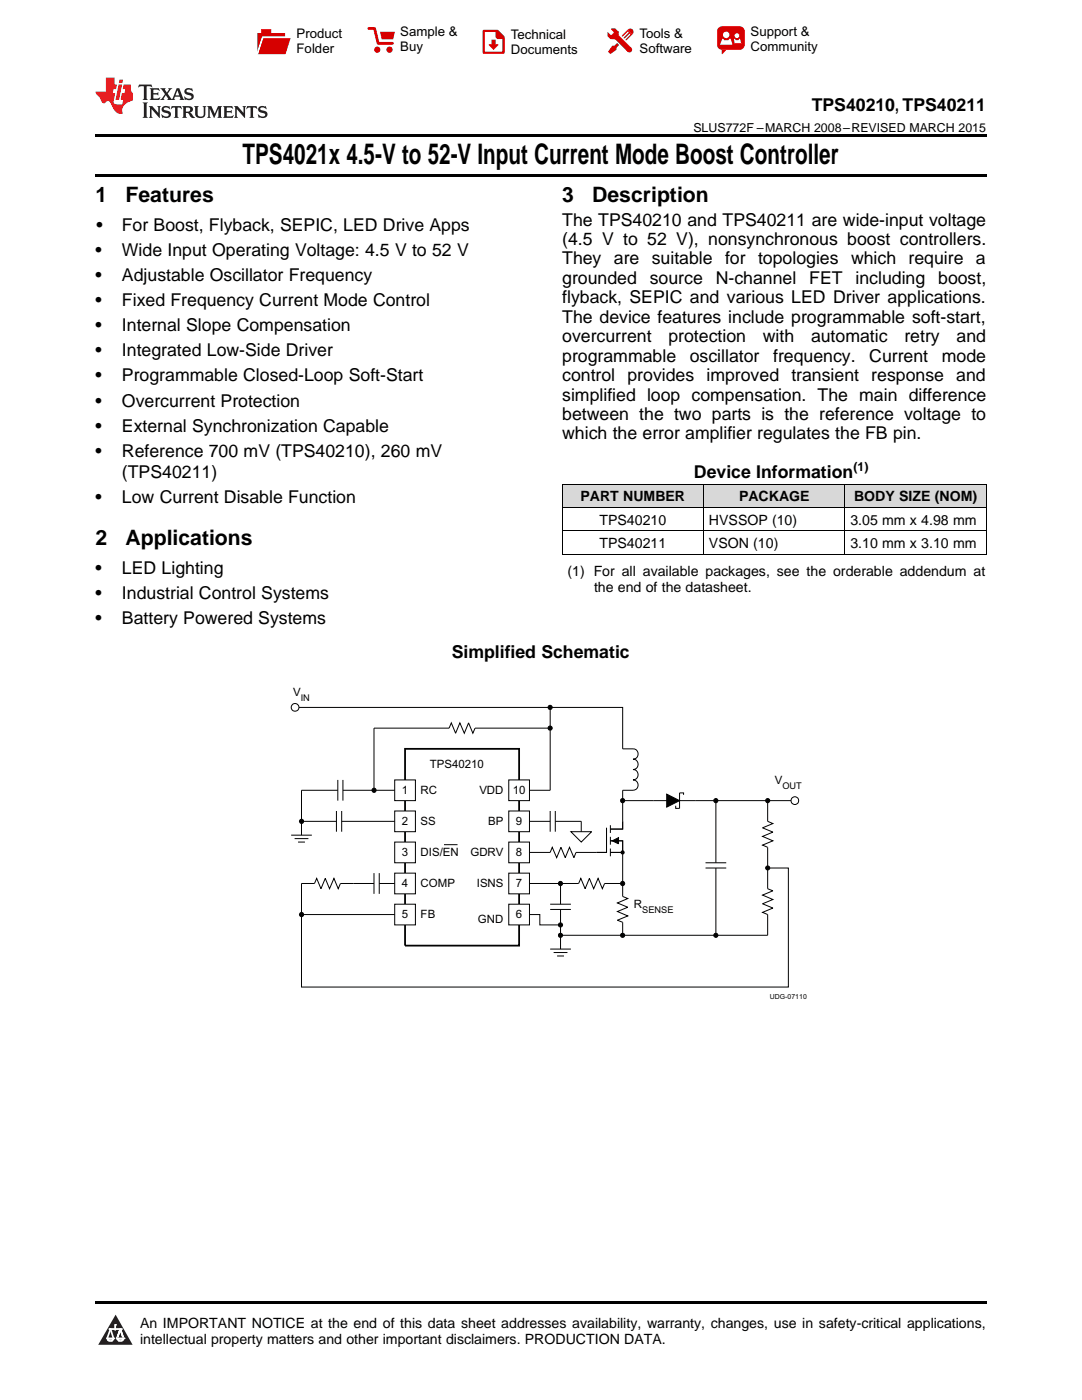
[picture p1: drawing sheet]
<svg xmlns="http://www.w3.org/2000/svg" width="216mm" height="279mm" viewBox="0 0 216 279" stroke-linecap="round" stroke-linejoin="round" font-family="sans-serif">
<g fill="#d8d8d8">
<path d="M112.2 96.7h28.2v4.7h-28.2z"/>
<path d="M140.4 96.7h28.2v4.7h-28.2z"/>
<path d="M168.6 96.7h28.2v4.7h-28.2z"/>
</g>
<path d="M23.1 262.4l3.4 6h-6.9z" fill="#231f20"/>
<path d="M21.4 267.1h1.2l-.3 .5h-.3a.55 .55 0 0 1-.6-.5z" fill-rule="evenodd" fill="#fff"/>
<path d="M21.4 267.1h1.2l-.3 .5h-.3a.55 .55 0 0 1-.6-.5z" fill="none" stroke="#231f20" stroke-width=".34"/>
<path d="M21.4 267.1l1.2 .1-.3 .4h-.5z" fill="none" stroke="#fff" stroke-width=".34"/>
<path d="M23 265.3h.1" fill="none" stroke="#fff" stroke-width=".34"/>
<path d="M23 264.4v.9z" fill="#fff"/>
<path d="M23 264.4v.9z" fill="none" stroke="#fff" stroke-width=".34"/>
<circle cx="23" cy="264.4" r=".17" fill="#fff"/>
<path d="M21.9 265.2h.1" fill="none" stroke="#fff" stroke-width=".34"/>
<path d="M21.9 265.2h2.3z" fill="#fff"/>
<path d="M21.9 265.2h2.3z" fill="none" stroke="#fff" stroke-width=".34"/>
<circle cx="24.2" cy="265.2" r=".17" fill="#fff"/>
<path d="M23.3 267.1h.1" fill="none" stroke="#fff" stroke-width=".34"/>
<path d="M24 265.2l-.7 1.9z" fill="#fff"/>
<path d="M24 265.2l-.7 1.9z" fill="none" stroke="#fff" stroke-width=".34"/>
<path d="M24 265.2l.7 1.9z" fill="#fff"/>
<path d="M24 265.2l.7 1.9z" fill="none" stroke="#fff" stroke-width=".34"/>
<path d="M24.6 267.1h.1" fill="none" stroke="#fff" stroke-width=".34"/>
<circle cx="21.4" cy="267.1" r=".17" fill="#fff"/>
<path d="M22.1 265.2l-.7 1.9z" fill="#fff"/>
<path d="M22.1 265.2l-.7 1.9z" fill="none" stroke="#fff" stroke-width=".34"/>
<path d="M22.1 265.2l.5 1.9z" fill="#fff"/>
<path d="M22.1 265.2l.5 1.9z" fill="none" stroke="#fff" stroke-width=".34"/>
<circle cx="22.6" cy="267.1" r=".17" fill="#fff"/>
<path d="M23.4 267.1h1.3a.65 .65 0 0 1-.7 .5 .65 .65 0 0 1-.6-.5z" fill-rule="evenodd" fill="#fff"/>
<path d="M23.4 267.1h1.3a.65 .65 0 0 1-.7 .5 .65 .65 0 0 1-.6-.5z" fill="none" stroke="#231f20" stroke-width=".34"/>
<path d="M23.4 267.1h1.3l-.4 .5h-.6z" fill="none" stroke="#fff" stroke-width=".34"/>
<path d="M23.3 267.1h.1" fill="none" stroke="#fff" stroke-width=".34"/>
<circle cx="24.7" cy="267.1" r=".17" fill="#fff"/>
<path d="M19 259.7h177.8v.5h-177.8z" fill="#000"/>
<path d="M80.8 149.4h22.8v39.3h-22.8z" fill="none" stroke="#010202" stroke-width=".36"/>
<path d="M78.8 155.7h4.1v4.1h-4.1z" fill-rule="evenodd" fill="#fff"/>
<path d="M78.8 155.7h4.1v4.1h-4.1z" fill="none" stroke="#010202" stroke-width=".2"/>
<path d="M78.8 161.9h4.1v4.1h-4.1z" fill-rule="evenodd" fill="#fff"/>
<path d="M78.8 161.9h4.1v4.1h-4.1z" fill="none" stroke="#010202" stroke-width=".2"/>
<path d="M78.8 168.1h4.1v4.1h-4.1z" fill-rule="evenodd" fill="#fff"/>
<path d="M78.8 168.1h4.1v4.1h-4.1z" fill="none" stroke="#010202" stroke-width=".2"/>
<path d="M78.8 174.3h4.1v4.1h-4.1z" fill-rule="evenodd" fill="#fff"/>
<path d="M78.8 174.3h4.1v4.1h-4.1z" fill="none" stroke="#010202" stroke-width=".2"/>
<path d="M101.5 155.7h4.1v4.1h-4.1z" fill-rule="evenodd" fill="#fff"/>
<path d="M101.5 155.7h4.1v4.1h-4.1z" fill="none" stroke="#010202" stroke-width=".2"/>
<path d="M101.5 161.9h4.1v4.1h-4.1z" fill-rule="evenodd" fill="#fff"/>
<path d="M101.5 161.9h4.1v4.1h-4.1z" fill="none" stroke="#010202" stroke-width=".2"/>
<path d="M101.5 168.1h4.1v4.1h-4.1z" fill-rule="evenodd" fill="#fff"/>
<path d="M101.5 168.1h4.1v4.1h-4.1z" fill="none" stroke="#010202" stroke-width=".2"/>
<path d="M101.5 174.3h4.1v4.1h-4.1z" fill-rule="evenodd" fill="#fff"/>
<path d="M101.5 174.3h4.1v4.1h-4.1z" fill="none" stroke="#010202" stroke-width=".2"/>
<circle cx="60.2" cy="163.9" r=".42" fill="#010202"/>
<g fill="none" stroke="#010202" stroke-width=".2">
<path d="M60.2 157.7v6.2h6.9M67.1 161.9v4.1M68.2 161.9v4.1M68.2 163.9h10.6"/>
<circle cx="60.2" cy="163.9" r=".42"/>
</g>
<circle cx="111.8" cy="186.7" r=".41" fill="#010202"/>
<g fill="none" stroke="#010202" stroke-width=".2">
<path d="M105.6 157.7h4.2M105.6 182.5h2.1v2.1h4.1M109.8 189.4h4.1M110.5 190.1h2.7M111.2 190.8h1.3M111.8 186.7v2.7"/>
<circle cx="111.8" cy="186.7" r=".41"/>
</g>
<circle cx="58.9" cy="141.2" r=".78" fill="#fff"/>
<g fill="none" stroke="#010202" stroke-width=".2">
<path d="M59.7 141.2h50.1M124.2 149.4h2.1a1.03 1.03 0 0 1 1 1.1 1.03 1.03 0 0 1-1 1 1.03 1.03 0 0 1 1 1 1.03 1.03 0 0 1-1 1.1 1.03 1.03 0 0 1 1 1 1.03 1.03 0 0 1-1 1.1 1.03 1.03 0 0 1 1 1 1.03 1.03 0 0 1-1 1h-2.1"/>
<circle cx="58.9" cy="141.2" r=".78"/>
</g>
<circle cx="142.8" cy="186.7" r=".41" fill="#010202"/>
<circle cx="142.8" cy="186.7" r=".41" fill="none" stroke="#010202" stroke-width=".2"/>
<path d="M133 158.5l2.6 1.3-2.6 1.3z" fill-rule="evenodd" fill="#010202"/>
<path d="M130.4 159.8h8.3M133 158.5l2.6 1.3-2.6 1.3zM136.4 158.6v-.4h-.8v3.1h-.8v-.5" fill="none" stroke="#010202" stroke-width=".2"/>
<circle cx="142.8" cy="159.8" r=".42" fill="#010202"/>
<g fill="none" stroke="#010202" stroke-width=".2">
<path d="M142.8 159.8v12.4M153.2 159.8v4.1l1 .5-2 .8 2 .9-2 .8 2 .9-2 .9 1 .4v8.3l1 .4-2 .8 2 .9-2 .9 2 .8-2 .9 1 .4v4.2M140.8 173.2h4.1M140.8 172.2h4.1M142.8 173.2v13.5"/>
<circle cx="142.8" cy="159.8" r=".42"/>
</g>
<circle cx="153.2" cy="173.2" r=".41" fill="#010202"/>
<circle cx="153.2" cy="173.2" r=".41" fill="none" stroke="#010202" stroke-width=".2"/>
<circle cx="158.6" cy="159.8" r=".77" fill="#fff"/>
<g fill="none" stroke="#010202" stroke-width=".2">
<path d="M74.6 145.3h15l.5-1 .8 2 .9-2 .8 2 .9-2 .9 2 .4-1h15M138.7 159.8h4.1M153.2 159.8h4.6M70.5 176.3h4.1M74.6 174.3v4.1M75.7 174.3v4.1M75.7 176.3h3.1"/>
<circle cx="158.6" cy="159.8" r=".77"/>
</g>
<circle cx="60.2" cy="182.5" r=".42" fill="#010202"/>
<g fill="none" stroke="#010202" stroke-width=".2">
<path d="M109.8 141.2v16.5"/>
<circle cx="60.2" cy="182.5" r=".42"/>
</g>
<path d="M78.8 180.5h4.1v4.1h-4.1z" fill-rule="evenodd" fill="#fff"/>
<path d="M88.6 168.6h2.7M78.8 180.5h4.1v4.1h-4.1z" fill="none" stroke="#010202" stroke-width=".2"/>
<path d="M101.5 180.5h4.1v4.1h-4.1z" fill-rule="evenodd" fill="#fff"/>
<path d="M60.2 157.7h7.2M67.4 155.7v4.1M68.4 155.7v4.1M68.4 157.7h6.2M101.5 180.5h4.1v4.1h-4.1z" fill="none" stroke="#010202" stroke-width=".2"/>
<circle cx="74.6" cy="157.7" r=".42" fill="#010202"/>
<g fill="none" stroke="#010202" stroke-width=".2">
<path d="M74.6 145.3v12.4h4.2M58.1 166.7h4.1M58.8 167.4h2.7M59.5 168.1h1.3M60.2 163.9v2.8"/>
<circle cx="74.6" cy="157.7" r=".42"/>
</g>
<circle cx="109.8" cy="145.3" r=".42" fill="#010202"/>
<g fill="none" stroke="#010202" stroke-width=".2">
<path d="M70.5 176.3h-2.6l-.4 1.1-.9-2.1-.8 2.1-.9-2.1-.9 2.1-.8-2.1-.4 1h-2.6v6.2M105.6 163.9h4.2M109.8 161.9v4.1M110.8 161.9v4.1M110.8 163.9h5.2v2.1M113.9 166h4.1l-2 2.1zM124.2 176.3v2.6l1.1 .4-2.1 .9 2.1 .9-2.1 .8 2.1 .9-2.1 .9 1 .4v2.6M153.2 173.2h4.1v23.8h-97.1v-14.5M60.2 182.5h18.6"/>
<circle cx="109.8" cy="145.3" r=".42"/>
</g>
<circle cx="124.2" cy="186.7" r=".41" fill="#010202"/>
<circle cx="124.2" cy="186.7" r=".41" fill="none" stroke="#010202" stroke-width=".2"/>
<path d="M122.2 167.8l1.2-.6v1.2z" fill="#010202"/>
<path d="M121 165.2v4.9h-1.9M121.8 167.8h2.4v2.3h-2.4M121.8 164.7v1.5M121.8 167v1.6M121.8 169.3v1.6M122.2 167.8l1.2-.6v1.2zM124.2 163.9v1.6h-2.4" fill="none" stroke="#010202" stroke-width=".2"/>
<g fill="#010202">
<circle cx="124.2" cy="170.1" r=".42"/>
<circle cx="124.2" cy="176.3" r=".42"/>
</g>
<circle cx="124.2" cy="176.3" r=".42" fill="none" stroke="#010202" stroke-width=".2"/>
<circle cx="124.2" cy="159.8" r=".42" fill="#010202"/>
<g fill="none" stroke="#010202" stroke-width=".2">
<path d="M124.2 157.7v6.2"/>
<circle cx="124.2" cy="159.8" r=".42"/>
</g>
<circle cx="109.8" cy="141.2" r=".42" fill="#010202"/>
<g fill="none" stroke="#010202" stroke-width=".2">
<path d="M109.8 141.2h14.4v8.2M124.2 159.8h6.2M124.2 170.1v6.2M111.8 186.7h12.4"/>
<circle cx="109.8" cy="141.2" r=".42"/>
</g>
<circle cx="153.2" cy="159.8" r=".42" fill="#010202"/>
<g fill="none" stroke="#010202" stroke-width=".2">
<path d="M142.8 159.8h10.4M124.2 176.3h-3.6l-.4 1.1-.9-2.1-.8 2.1-.9-2.1-.8 2.1-.9-2.1-.4 1h-3.7v4.2M109.8 181.5h4.1M109.8 180.5h4.1M111.8 181.5v5.2M124.2 186.7h29"/>
<circle cx="153.2" cy="159.8" r=".42"/>
</g>
<circle cx="111.9" cy="176.3" r=".42" fill="#010202"/>
<g fill="none" stroke="#010202" stroke-width=".2">
<path d="M105.6 176.3h6.2"/>
<circle cx="111.9" cy="176.3" r=".42"/>
</g>
<circle cx="111.8" cy="184.6" r=".41" fill="#010202"/>
<g fill="none" stroke="#010202" stroke-width=".2">
<path d="M105.6 170.1h4.2l.4-1 .9 2.1 .8-2.1 .9 2.1 .8-2.1 .9 2.1 .4-1.1h4.2"/>
<circle cx="111.8" cy="184.6" r=".41"/>
</g>
<path d="M112.2 96.6h84.6M112.2 96.7v14M140.4 96.7v14M168.6 96.7v14M196.8 96.7v14M112.2 110.6h84.6M112.2 106h84.6M112.2 101.3h84.6" fill="none" stroke="#000" stroke-width=".2"/>
<path d="M19 34.8h177.8v.5h-177.8zM19 26.8h177.8v.6h-177.8z" fill="#000"/>
<path d="M27.7 16.9l-.1 .6 .6-.3h.5v.2v2.2l-.2 .4h1l-.2-.4v-2.2v-.2h.5l.6 .3-.2-.6zM29.9 17.6l.2 .4v1.6l-.2 .4h1.9l.1-.6a1.09 1.09 0 0 1-1.3 .1v-.6h.6l.4 .2v-.7l-.2 .2h-.8v-.6l.2-.1a1.01 1.01 0 0 1 1 .3l-.1-.6zM32 17.6l.9 1.2-1 1.2h.9l-.2-.3 .5-.7 .5 .7-.3 .3h1.7l-.2-.3 .1-.4h1l.1 .4-.2 .3h1l-.3-.4-.7-2h-.5l-1 2.2-.8-1.1 .9-1.1h-.9l.2 .2-.4 .7-.4-.7 .2-.2zM35.4 18l.4 1h-.8zM37 17.7a.66 .66 0 0 0-.2 .8 .66 .66 0 0 0 .6 .4l.7 .2 .1 .2a.8 .8 0 0 1-.7 .4 .8 .8 0 0 1-.7-.5l.1 .8 .2-.2a.94 .94 0 0 0 1.1 .1 .94 .94 0 0 0 .4-.9 1.48 1.48 0 0 0-1.3-.6v-.4a1.1 1.1 0 0 1 1.2 .2l-.2-.6-.2 .1-.5-.1zM28.5 20.4l.2 .4v2.3l-.2 .4h1l-.2-.4v-2.3l.2-.4zM29.7 21.2l.2 .4v1.5l-.2 .4h.8l-.3-.4 .1-1.3 1.6 1.8v-2l.2-.4h-.7l.2 .2v1.1l-1.2-1.3zM32.5 21.3a.66 .66 0 0 0-.2 .8 .66 .66 0 0 0 .6 .4l.6 .2 .2 .2a.8 .8 0 0 1-.8 .4 .8 .8 0 0 1-.7-.5l.2 .7 .2-.1a.94 .94 0 0 0 1 .1 .94 .94 0 0 0 .5-1 1.47 1.47 0 0 0-1.3-.6l-.1-.3a1.1 1.1 0 0 1 1.3 .2l-.2-.6-.2 .1-.5-.2zM34.3 21.2l-.2 .6a.64 .64 0 0 1 .8-.3v1.6l-.2 .4h1l-.3-.4 .1-1.6a.66 .66 0 0 1 .8 .3l-.2-.6zM36.3 21.2l.3 .4v1.5l-.3 .4h1l-.2-.2v-.7h.5l.1 .1a.8 .8 0 0 0 1.2 .7l-1-1a.62 .62 0 0 0 .6-.5 .62 .62 0 0 0-.6-.7zM37.1 21.5h.1a.48 .48 0 0 1 .6 0 .48 .48 0 0 1 .1 .6l-.2 .1-.6 .1zM38.7 21.2l.2 .2a2.29 2.29 0 0 0 .4 2 1.05 1.05 0 0 0 1.7-.7v-1.3l.2-.2h-.8l.2 .4v1.1a.61 .61 0 0 1-.6 .6 .61 .61 0 0 1-.6-.6v-1.1l.3-.4zM41.3 21.2l.3 .4v1.5l-.3 .4h.8l-.2-.4v-1.4l.8 1.9 .9-1.9v1.4l-.2 .4h.9l-.2-.4v-1.5l.2-.4h-.8l-.7 1.5-.6-1.5zM44.5 21.2l.2 .4v1.5l-.2 .4h1.9l.2-.6a1.1 1.1 0 0 1-1.4 .2v-.7h.6l.4 .2v-.6l-.2 .1-.8 .1v-.6l.2-.1a1.02 1.02 0 0 1 1.1 .2l-.2-.5zM46.7 21.2l.2 .4v1.5l-.2 .4h.8l-.3-.4 .1-1.3 1.6 1.8v-2l.2-.4h-.7l.2 .2v1.1l-1.2-1.3zM49.3 21.2l-.1 .6a.64 .64 0 0 1 .8-.3v1.6l-.3 .4h1l-.2-.4v-1.6a.66 .66 0 0 1 .8 .3l-.1-.6zM51.7 21.3a.66 .66 0 0 0-.2 .7 .66 .66 0 0 0 .7 .5l.6 .2 .1 .2a.8 .8 0 0 1-.7 .4 .8 .8 0 0 1-.7-.5l.1 .7 .2-.1a.94 .94 0 0 0 1.1 .1 .94 .94 0 0 0 .4-1 1.48 1.48 0 0 0-1.2-.6l-.1-.3a1.1 1.1 0 0 1 1.2 .2l-.2-.6-.1 .1-.6-.2z" fill="#231f20"/>
<path d="M21.1 15.5v2.8h-2v.4l.9 .9a.96 .96 0 0 0 1 1 .59 .59 0 0 1 .5-.4 .59 .59 0 0 1 .5 .3l.4 .8a1.61 1.61 0 0 0 2.1 1.3 1.63 1.63 0 0 1 1.1-2.2l.9-.3v-1.5a1.6 1.6 0 0 1-.4-1.7h-1.4l-.2 .9h.5l-.2 .8h-.5l-.2 1v.3h.5l-.2 .9h-.7a.74 .74 0 0 1-1-.6l.3-1.6h-.5l.2-.8h.5l.1-.9h-.4v-1.4zM23.7 16.9l-.7 3h.8l.6-3zM23.8 15.9l-.1 .7h.7l.2-.7z" fill="#ee1d23"/>
<g fill="#d60000">
<path d="M52.1 5.8h2v.8h2.8v4.2h-5.5v-4.2h.7z" fill-rule="evenodd"/>
<path d="M52.4 7.5h5.6l-1 3.3h-5.6z" fill-rule="evenodd"/>
</g>
<path d="M52.4 7.4h5.7l-.1 .1h-5.5l-1.1 3.3z" fill-rule="evenodd" fill="#fff"/>
<path d="M52.4 7.4h5.7l-.1 .1h-5.5l-1.1 3.3z" fill="none" stroke="#fff" stroke-width=".2"/>
<path d="M73.6 5.7h1.1l.7 2.9h2.9" fill="none" stroke="#d60000" stroke-width=".55"/>
<g fill="#d60000">
<path d="M75.8 6.3h3l-.4 1.6h-2.2z" fill-rule="evenodd"/>
<circle cx="75.3" cy="9.9" r=".62"/>
<circle cx="77.7" cy="9.9" r=".62"/>
</g>
<path d="M96.5 6.2h2.7l1.3 1.2v3.1h-4z" fill="none" stroke="#d60000" stroke-width=".44"/>
<g fill="#d60000">
<path d="M98.1 7.9h.8v1h.5l-.9 1.1-1-1v-.1h.6z" fill-rule="evenodd"/>
<path d="M98.9 6.2h.3l1.3 1.2v.4h-1.3l-.3-.4z" fill-rule="evenodd"/>
<path d="M121.9 5.7h.8l.7 .6 .1 .7 2.5 2.5-.8 .8-2.3-2.3-1.1-.2-.6-.6v-.8l.7 .6 .5-.4v-.2l-.5-.5z" fill-rule="evenodd"/>
<path d="M122.2 9.1h.4l.5-.5 .4 .4-.5 .5v.4l-1.2 .9-.5-.5z" fill-rule="evenodd"/>
<path d="M125.3 5.9a.67 .67 0 0 1 .9 0 .67 .67 0 0 1 0 .9z" fill-rule="evenodd"/>
<path d="M125.3 5.9l.9 .9-1.2 1.2h-.2v-.2l1-.9v-.2h-.2l-.9 1h-.2v-.2l.9-1 .1-.2h-.3l-.9 1h-.2v-.2z" fill-rule="evenodd"/>
<circle cx="125.6" cy="9.9" r=".54"/>
</g>
<path d="M123.3 6.3v.7" fill="none" stroke="#d60000" stroke-width=".2"/>
<g fill="#d60000">
<path d="M143.4 5.5l.6-.2h3.6a.95 .95 0 0 1 1 .9v2.8a.95 .95 0 0 1-1 .9h-3.6a.95 .95 0 0 1-.9-.9v-2.8z" fill-rule="evenodd"/>
<path d="M144 9.9h.9l-.7 .9h-.2z" fill-rule="evenodd"/>
</g>
<g fill="#fff">
<path d="M146.6 8.6h1.3z"/>
<path d="M144.1 7.8h.3l.1 .2h.8l.2-.2h.3l.4 1.1h-2.5z" fill-rule="evenodd"/>
<path d="M146.4 7.8h.3l.1 .2h.5l.2-.2h.2l.2 .8h-1.3z" fill-rule="evenodd"/>
<circle cx="144.9" cy="6.9" r=".65"/>
<circle cx="147" cy="7.1" r=".48"/>
</g>
<text font-size="5.6" x="48.4" y="32.8">TPS4021x 4.5-V to 52-V Input Current Mode Boost Controller</text>
<g font-size="4.2">
<text x="19" y="40.4">1</text>
<text x="25" y="40.4">Features</text>
<text x="112.2" y="40.4">3</text>
<text x="118.2" y="40.4">Description</text>
<text x="19" y="108.8">2</text>
<text x="25" y="108.8">Applications</text>
</g>
<g font-size="3.5">
<text x="162" y="22.2">TPS40210, TPS40211</text>
<text x="19.2" y="46.1">•</text>
<text x="24.3" y="46.1">For Boost, Flyback, SEPIC, LED Drive Apps</text>
<text x="112.2" y="45">The TPS40210 and TPS40211 are wide-input voltage</text>
<text x="19" y="51.1">•</text>
<text x="24.3" y="51.1">Wide Input Operating Voltage: 4.5 V to 52 V</text>
<text x="112.2" y="48.9">(4.5 V to 52 V), nonsynchronous boost controllers.</text>
<text x="112.2" y="52.8">They are</text>
<text x="130.1" y="52.8">suitable</text>
<text x="144.7" y="52.8">for</text>
<text x="151.3" y="52.8">topologies</text>
<text x="169.8" y="52.8">which</text>
<text x="181.3" y="52.8">require a</text>
<text x="19" y="56.1">•</text>
<text x="24.3" y="56.1">Adjustable Oscillator Frequency</text>
<text x="112.2" y="56.7">grounded</text>
<text x="129.7" y="56.7">source</text>
<text x="142.8" y="56.7">N-channel</text>
<text x="161.5" y="56.7">FET</text>
<text x="170.7" y="56.7">including</text>
<text x="187.2" y="56.7">boost,</text>
<text x="19" y="61.1">•</text>
<text x="24.3" y="61.1">Fixed Frequency Current Mode Control</text>
<text x="112.2" y="60.5">flyback, SEPIC and various LED Driver applications.</text>
<text x="112.2" y="64.4">The device features include programmable soft-start,</text>
<text x="19" y="66.1">•</text>
<text x="19" y="71.1">•</text>
<text x="24.3" y="66.1">Internal Slope Compensation</text>
<text x="24.3" y="71.1">Integrated Low-Side Driver</text>
<text x="112.2" y="68.3">overcurrent</text>
<text x="133.4" y="68.3">protection</text>
<text x="152.2" y="68.3">with</text>
<text x="161.8" y="68.3">automatic</text>
<text x="180.5" y="68.3">retry</text>
<text x="190.9" y="68.3">and</text>
<text x="19" y="76.1">•</text>
<text x="24.3" y="76.1">Programmable Closed-Loop Soft-Start</text>
<text x="112.2" y="72.2">programmable</text>
<text x="112.2" y="76.1">control provides improved transient response and</text>
<text x="137.6" y="72.2">oscillator</text>
<text x="154.3" y="72.2">frequency.</text>
<text x="173.5" y="72.2">Current</text>
<text x="187.9" y="72.2">mode</text>
<text x="19" y="81.1">•</text>
<text x="24.3" y="81.1">Overcurrent Protection</text>
<text x="112.2" y="79.9">simplified loop compensation. The main difference</text>
<text x="112.2" y="83.8">between the two parts is the reference voltage to</text>
<text x="19" y="86.1">•</text>
<text x="24.3" y="86.1">External Synchronization Capable</text>
<text x="112.2" y="87.7">which the error amplifier regulates the FB pin.</text>
<text x="19" y="91.2">•</text>
<text x="24.3" y="91.2">Reference 700 mV (TPS40210), 260 mV</text>
<text x="24.3" y="95.4">(TPS40211)</text>
<text x="138.5" y="95.4">Device Information</text>
<text x="19" y="100.4">•</text>
<text x="24.3" y="100.4">Low Current Disable Function</text>
<text x="19" y="114.5">•</text>
<text x="19" y="119.6">•</text>
<text x="24.3" y="114.5">LED Lighting</text>
<text x="24.3" y="119.6">Industrial Control Systems</text>
<text x="19" y="124.6">•</text>
<text x="24.3" y="124.6">Battery Powered Systems</text>
<text x="90.1" y="131.3">Simplified Schematic</text>
</g>
<g font-size="2.8">
<text x="115.8" y="100.1">PART NUMBER</text>
<text x="147.5" y="100.1">PACKAGE</text>
<text x="170.4" y="100.1">BODY SIZE (NOM)</text>
<text x="119.6" y="104.7">TPS40210</text>
<text x="141.5" y="104.7">HVSSOP (10)</text>
<text x="169.7" y="104.7">3.05 mm x 4.98 mm</text>
<text x="119.6" y="109.4">TPS40211</text>
<text x="141.5" y="109.4">VSON (10)</text>
<text x="169.7" y="109.4">3.10 mm x 3.10 mm</text>
<text x="113.2" y="114.9">(1) For all available packages, see the orderable addendum at</text>
<text x="118.5" y="118.1">the end of the datasheet.</text>
<text x="27.9" y="265">An IMPORTANT NOTICE at the end of this data sheet addresses availability, warranty, changes, use in safety-critical applications,</text>
<text x="27.9" y="268.2">intellectual property matters and other important disclaimers. PRODUCTION DATA.</text>
</g>
<g font-size="2.6">
<text x="59.2" y="7.6">Product</text>
<text x="59.2" y="10.6">Folder</text>
<text x="79.9" y="7.3">Sample &amp;</text>
<text x="79.9" y="10.2">Buy</text>
<text x="101.9" y="7.8">Technical</text>
<text x="101.9" y="10.8">Documents</text>
<text x="127.6" y="7.6">Tools &amp;</text>
<text x="127.6" y="10.6">Software</text>
<text x="149.8" y="7.2">Support &amp;</text>
<text x="149.8" y="10.2">Community</text>
</g>
<g font-size="2.5">
<text x="138.4" y="26.3">SLUS772F –MARCH 2008–REVISED MARCH 2015</text>
<text x="170.3" y="94">(1)</text>
</g>
<g font-size="2.3" fill="#010202">
<text x="58.5" y="138.9">V</text>
<text x="85.8" y="153.2">TPS40210</text>
<text x="80.2" y="158.4">1</text>
<text x="83.9" y="158.4">RC</text>
<text x="95.6" y="158.4">VDD</text>
<text x="102.3" y="158.4">10</text>
<text x="154.6" y="156.5">V</text>
<text x="80.2" y="164.6">2</text>
<text x="83.9" y="164.6">SS</text>
<text x="97.4" y="164.6">BP</text>
<text x="102.9" y="164.6">9</text>
<text x="80.2" y="170.8">3</text>
<text x="83.9" y="170.8">DIS/EN</text>
<text x="93.9" y="170.8">GDRV</text>
<text x="102.9" y="170.8">8</text>
<text x="80.2" y="177">4</text>
<text x="83.9" y="177">COMP</text>
<text x="95.2" y="177">ISNS</text>
<text x="102.9" y="177">7</text>
<text x="80.2" y="183.2">5</text>
<text x="83.9" y="183.2">FB</text>
<text x="95.4" y="184.3">GND</text>
<text x="102.9" y="183.2">6</text>
<text x="126.5" y="181.3">R</text>
</g>
<g font-size="1.8" fill="#010202">
<text x="60" y="139.8">IN</text>
<text x="156.1" y="157.4">OUT</text>
<text x="128.1" y="182.2">SENSE</text>
</g>
<text font-size="1.4" fill="#010202" x="153.6" y="199.5">UDG-07110</text>
</svg>
